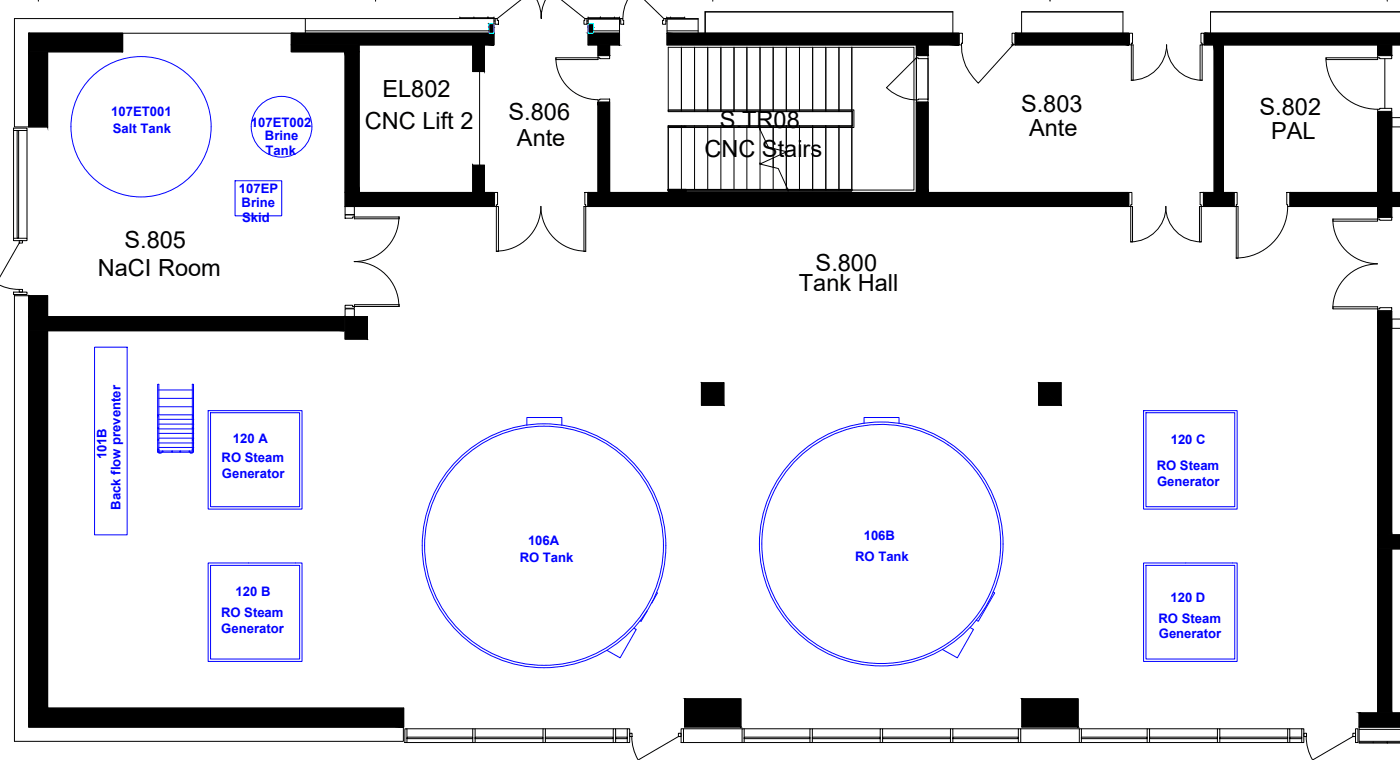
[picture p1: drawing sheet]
<svg xmlns="http://www.w3.org/2000/svg" width="198mm" height="108mm" viewBox="0 0 198 108" stroke-linecap="round" stroke-linejoin="round" font-family="sans-serif">
<!-- layer: Equipment -->
<g fill="none" stroke="#00f" stroke-width=".14">
<path d="M33.3 25.6h6.6v4.9h-6.6zM13.4 49.1h4.6v26.6h-4.6zM22.3 58.7v-4.3h.2v4.3M22.3 58.8v5.2h4.9M22.3 58.7v.1M22.3 58.7h5.1M22.3 58.8h.1M22.4 58.8h.1M22.5 58.8v4.7M22.5 56.3h4.7M22.5 55.2h4.7M22.5 57.5h4.7"/>
<path d="M22.5 60h4.9M22.5 59.3h4.9M27.2 58.8h.1M27.2 58.8h.2M27.2 58.7v-4.3h.2v4.3M27.2 58.8v5h-4.7v-.3M27.4 58.8h.1M27.4 58.7v4.8M29.5 58.1h13.3v13.9h-13.3zM29.8 58.4h12.6v13.3h-12.6zM122.4 59.9v-.8h4.9v.8M161.9 58.1h13.3v13.9h-13.3z"/>
<path d="M162.3 58.4h12.5v13.3h-12.5zM22.3 63.7v.1l.3 .2M22.3 63.5h.2M22.4 60.5v.1M22.4 62.2v.1M22.5 64v.1h.3v-.1M22.5 60.7h4.9M22.5 61.3h4.9M22.5 62h4.9M22.5 62.7h4.9M22.5 63.3h4.9M23 63.8h.1"/>
<path d="M23 63.9h.1M24.3 63.8h.1M24.3 63.9h.1M25.5 63.8h.1M25.5 63.9h.1M26.8 63.8h.1M26.8 63.9h.1M26.9 64v.1h.3v-.1M27.2 63.5h.2M27.3 60.5v.1M27.3 62.2v.1M27.4 63.5v.5h-.2"/>
<path d="M27.4 63.5v.4l-.2 .1M29.5 79.6h13.3v14h-13.3zM29.8 80h12.6v13.2h-12.6zM74.6 60.2v-1.1h5v1.1M109.9 69a16.9 16.9 0 0 0 3.6 20.5 16.9 16.9 0 0 0 20.7 1.5M109.9 69a16.9 16.9 0 0 1 26.2-4.6 16.9 16.9 0 0 1-1.9 26.6M161.9 79.6h13.3v14h-13.3zM162.3 80h12.5v13.2h-12.5zM89.8 88.9l.3 .1-2.3 4.1-1.9-1.1M91.7 86.4l-.9 1.5-.2-.1M93 83.8l.1 .1-.8 1.4M137.4 88.8l.5 .2-2.3 4.1-2.2-1.2"/>
<path d="M140.6 83.7l.3 .2-2.4 4-.3-.2"/>
<circle cx="20" cy="17.9" r="9.9"/>
<circle cx="39.9" cy="17.9" r="4.3"/>
<circle cx="77" cy="77.2" r="17.3"/>
<circle cx="77" cy="77.2" r="16.9"/>
<circle cx="124.8" cy="76.9" r="17.3"/>
</g>
<!-- layer: 0 -->
<path d="M171.9 6.4l1.3 20.8v-20.8zM171.9 6.4l1.3 20.8h-1.3z" fill="#000" stroke="#000" stroke-width=".14"/>
<!-- layer: A-FLOR -->
<g fill="#000" stroke="#000" stroke-width=".14">
<path d="M4.1 7.3l2.6 10.7v-10.7zM4.1 7.3l2.6 10.7h-2.6z"/>
<path d="M4.1 4.7l13.3 2.6v-2.6zM4.1 4.7l13.3 2.6h-13.3z"/>
<path d="M41.2 6.4l9.7 .9v-.9zM41.2 6.4l9.7 .9h-9.7z"/>
<path d="M48.9 7.3l2 19.9v-19.9zM48.9 7.3l2 19.9h-2z"/>
<path d="M66.9 6.4l1.7 3.7v-3.7zM66.9 6.4l1.7 3.7h-1.7z"/>
<path d="M41.2 4.7l28.7 1.7v-1.7zM41.2 4.7l28.7 1.7h-28.7z"/>
<path d="M84.7 6.4l1.6 1.4v-1.4zM84.7 6.4l1.6 1.4h-1.6z"/>
<path d="M84.7 14.5l1.6 12.7v-12.7zM84.7 14.5l1.6 12.7h-1.6z"/>
<path d="M83.3 4.7l4.4 1.7v-1.7zM83.3 4.7l4.4 1.7h-4.4z"/>
<path d="M129.8 14.5l1.6 12.7v-12.7zM129.8 14.5l1.6 12.7h-1.6z"/>
<path d="M129.8 6.4l1.6 1.4v-1.4zM129.8 6.4l1.6 1.4h-1.6z"/>
<path d="M94.5 4.7l41.3 1.7v-1.7zM94.5 4.7l41.3 1.7h-41.3z"/>
<path d="M143.8 4.7l16.1 1.7v-1.7zM143.8 4.7l16.1 1.7h-16.1z"/>
<path d="M195.1 6.4l2 1.4v-1.4zM195.1 6.4l2 1.4h-2z"/>
<path d="M195.1 15.8l2 11.4v-11.4zM195.1 15.8l2 11.4h-2z"/>
<path d="M170.6 4.7l27.7 1.7v-1.7zM170.6 4.7l27.7 1.7h-27.7z"/>
<path d="M66.9 23.4l1.7 3.8v-3.8zM66.9 23.4l1.7 3.8h-1.7z"/>
<path d="M48.9 27.2l21 2v-2zM48.9 27.2l21 2h-21z"/>
<path d="M83.3 27.2l76.5 2v-2zM83.3 27.2l76.5 2h-76.5z"/>
<path d="M170.4 27.2l4.3 2v-2zM170.4 27.2l4.3 2h-4.3z"/>
<path d="M195.1 29.2l2 1.5v-1.5zM195.1 29.2l2 1.5h-2z"/>
<path d="M182.7 27.2l15.6 2v-2zM182.7 27.2l15.6 2h-15.6z"/>
<path d="M4.1 41.8l2.6 3v-3zM4.1 41.8l2.6 3h-2.6z"/>
<path d="M4.1 46.8l2.6 53.4v-53.4zM4.1 46.8l2.6 53.4h-2.6z"/>
<path d="M4.1 44.8l44.6 2v-2zM4.1 44.8l44.6 2h-44.6z"/>
<path d="M195.1 44l2 31.7v-31.7zM195.1 44l2 31.7h-2z"/>
<path d="M195.1 77.6l2 23.2v-23.2zM195.1 77.6l2 23.2h-2z"/>
<path d="M195.1 75.7l3.2 1.9v-1.9zM195.1 75.7l3.2 1.9h-3.2z"/>
<path d="M97 98.9l7.9 3.9v-3.9zM97 98.9l7.9 3.9h-7.9z"/>
<path d="M144.7 98.9l8 3.9v-3.9zM144.7 98.9l8 3.9h-8z"/>
<path d="M4.1 100.2l53.1 2.6v-2.6zM4.1 100.2l53.1 2.6h-53.1z"/>
<path d="M192.5 100.8l5.8 2v-2zM192.5 100.8l5.8 2h-5.8z"/>
</g>
<!-- layer: A-WALL -->
<g fill="none" stroke="#000" stroke-width=".14">
<path d="M4.1 4.7h13.3v2.6h-10.7v10.7h-2.6zM4.1 4.7h65.1M41.2 4.7h28.7v1.7h-1.3v3.7h-1.7v-3.7h-16v20.8h16v-3.8h1.7v3.8h1.3v2h-21v-21.9h-7.7zM43.2 4.4h26M43.2 2.6v2.1M69.9 2.6v.7M69.9 3h.2M70 2.6h-68v15.4h2.1v-13.3M70.1 2.6h.1M83.1 2.6h.1M83.1 3h.2M83.2 2.6h4.6"/>
<path d="M83.3 4.7h4.4v1.7h-1.4v1.4h-1.6v-1.4h-1.4zM83.3 2.6v.7M83.3 2.7h4.4M84 4.4h3.7M84.7 14.5h1.6v12.7h43.5v-12.7h1.6v12.7h28.4v2h-76.5v-2h1.4zM87.7 2.6v2.1h-3.7M87.7 3h.2M87.9 2.6h.1M94.3 2.6h.1M94.3 3h.2M94.4 2.6h4.5v2.1M94.5 2.6v3.8h35.3v1.4h1.6"/>
<path d="M94.5 2.7h4.4M94.5 4.4h4.4M99.8 4.7v-3h35.1v3M129.8 14.5h1.6v12.7h-1.6zM129.8 6.4h1.6v1.4h-1.6zM134.9 1.7h-35v3M135.8 4.7h-41.3h41.3v1.7h-4.4v1.4M143.8 4.7h16.1v1.7h-16.1zM143.8 4.7h16.1M144.7 1.7h14.3M144.7 4.7v-3h14.3v3M171.4 1.7h26.9"/>
<path d="M198.3 4.7h-27.7v1.7h24.5v1.4h2v-1.4h1.2M198.3 1.7h-26.9v3M170.4 27.2h4.3v2h-4.3zM198.3 27.2h-1.2v-11.4h-2v11.4h-12.4v2h12.4v1.5h2v-1.5h1.2M2 41.8h2.1v61h53v2.1h-55.1zM2 41.8h.1M4.1 41.8h2.6v3h42v2h-42v53.4h50.5v2.6h-53.1zM198.3 75.7h-1.2v-31.7h-2v56.8h-2.6v2h5.8h-5.8v2.1h5.8M198.3 77.6h-1.2v23.2h1.2M97 98.9h7.9v3.9h-7.9zM144.7 98.9h8v3.9h-8zM192.5 103.2h5.8"/>
</g>
<!-- layer: A-DOOR -->
<g fill="#000" stroke="#000" stroke-width=".14">
<path d="M69.2 3.3l.7 .6v-.6zM69.2 3.3l.7 .6h-.7z"/>
<path d="M69.2 3.9l.7 .8v-.8zM69.2 3.9l.7 .8h-.7z"/>
<path d="M83.3 3.3l.7 .6v-.6zM83.3 3.3l.7 .6h-.7z"/>
<path d="M83.3 3.9l.7 .8v-.8zM83.3 3.9l.7 .8h-.7z"/>
</g>
<path d="M69.2 3.3h.7v1.4h-.7zM83.3 3.3h.7v1.4h-.7z" fill="none" stroke="#0ff" stroke-width=".14"/>
<!-- layer: S-COLS -->
<g fill="#000" stroke="#000" stroke-width=".14">
<path d="M48.9 44.8l3.1 3.2v-3.2zM48.9 44.8l3.1 3.2h-3.1z"/>
<path d="M99.3 54.1l3.2 3.2v-3.2zM99.3 54.1l3.2 3.2h-3.2z"/>
<path d="M147.1 54.1l3.2 3.2v-3.2zM147.1 54.1l3.2 3.2h-3.2z"/>
</g>
<path d="M48.9 44.8h3.1v3.2h-3.1zM99.3 54.1h3.2v3.2h-3.2zM147.1 54.1h3.2v3.2h-3.2z" fill="none" stroke="#000" stroke-width=".14"/>
<!-- layer: A-WALL-PATT -->
<path d="M50.2 30.3h.1" fill="none" stroke="#000" stroke-width=".14"/>
<!-- layer: I-WALL -->
<path d="M171.9 6.4h1.3v20.8h-1.3zM198.3 16.6h-1.2v1.4h1.2M48.9 29.2h1.3v1.2h-1.3zM48.9 44.8v-1.1h1.3v1.1M198.3 45.1h-1.2v1.3h1.2" fill="none" stroke="#000" stroke-width=".14"/>
<!-- layer: A-DOOR -->
<g fill="none" stroke="#000" stroke-width=".14">
<path d="M73.8 -.1l-3.4 2.7M76 0a5.4 5.4 0 0 1 .6 2.6 5.4 5.4 0 0 1 .7-2.6M79.5 0l3.3 2.6M88.9 -.1a5.6 5.6 0 0 0-.7 2.7M91.2 0l2.8 2.6M67.9 10.1v13.3M70.1 2.6h.3v.3h.2v.5h-.5zM78.7 8.2a5.9 5.9 0 0 0 6 5.9M78.7 8.2h6v.2h-6zM82.8 2.6h.3v.8h-.4v-.5h.1zM84.7 14.1h.2v-.1h1.4v.4h-1.6zM84.7 7.9h1.6v.4h-1.4v-.1h-.2z"/>
<path d="M87.9 2.6h.3v.3h.1v.5h-.4zM94 2.6h.3v.8h-.5v-.5h.2zM129.8 8.2v5.9a6.2 6.2 0 0 1-4.3-1.7l4.3-4.2v.2M129.8 14.1h.2v-.1h1.4v.4h-1.6zM129.8 7.9h1.6v.4h-1.4v-.1h-.2zM131.4 8.3v5.7M135.8 4.7h.5v1.4h-.1v.3h-.4zM136.2 6.4a7.1 7.1 0 0 0 2.3 5.4l4.9-5.4h-.2M143.3 4.7h.4v1.7h-.3v-.3h-.1zM159.9 4.7h.5v1.4h-.2v.3h-.3zM160.2 11.3a5 5 0 0 0 5-5 5 5 0 0 0 5 5M160.2 6.4h.3v4.9h-.3z"/>
<path d="M169.9 6.4h.3v4.9h-.3zM170.1 4.7h.4v1.7h-.3v-.3h-.1zM187.8 8.2a7.3 7.3 0 0 0 7.3 7.3M187.8 8.2h7.6v.1h1.7v-.4h-2v.5h-7.3zM195.1 15.5h.3v-.2h1.7v.5h-2zM2.7 34h.5v.4h-.5zM2.7 34.4l-2.7 4.8M48.9 30.4h1.3v.3h-.3v.2h-1zM50.2 30.7h6.3v.2h-6.3zM56.5 30.7a6.3 6.3 0 0 1-6.3 6.3 6.3 6.3 0 0 1 6.3 6.3M70 27.2v2h.6v6.4h-.3v-6.6h.2v-1.8zM70.3 35.5a6.3 6.3 0 0 0 6.3-6.3 6.3 6.3 0 0 0 6.3 6.3"/>
<path d="M82.7 29.2h.2v6.4h-.2zM82.8 27.2h.4v2h-.3v-.2h-.1zM159.9 27.2h.4v1.8h-.2v.2h-.2zM160.1 29.2h.3v5h-.3zM165.1 29.2a5 5 0 0 0 5 5M165.1 29.2a5 5 0 0 1-5 5M169.9 29.2h.2v5h-.2zM169.9 27.2h.5v2h-.3v-.2h-.2zM174.8 27.2v2h.5v7.3h-.2v-7.5h.1v-1.8zM182.2 27.2h.4v2h-.3v-.2h-.1zM182.3 29.2a7.3 7.3 0 0 1-7.3 7.3M188.7 31a6.3 6.3 0 0 0 6.4 6.3"/>
<path d="M188.8 31h6.6v.2h1.7v-.5h-2v.6h-6.3zM195.1 37.3a6.3 6.3 0 0 0-6.4 6.4M-.1 40.3l1.7 .5 1.1 .1M2.7 40.9h.5v.4h-.5zM48.9 43.2v.4h1.3v-.5h6.3v.3h-6.6v-.2zM188.8 43.4h6.3v.3h-6.3zM195.1 43.7h.3v-.2h1.7v.4h-2zM89.2 103.7h.3v.5h-.3zM89.5 104.2l.2 1.7 .6 1.6M96.1 103.7h.3v.5h-.3zM96.1 104.2l-5.7 3.3M184.6 103.7h.4v.5h-.4z"/>
<path d="M185 104.2l.2 1.7 .6 1.6M191.6 103.7h.4v.5h-.4zM191.6 104.2l-5.7 3.3"/>
</g>
<!-- layer: A-GLAZ-CURT -->
<g fill="none" stroke="#000" stroke-width=".14">
<path d="M2.4 18.5h.2v15.2h-.2zM65.1 2.5h.1M65.1 2.5h4.8M67.1 2.5h.1M69.1 2.5h.1M69.9 2.5h.1M83.3 2.5h.1M83.3 2.5h4.4M85 2.5h.1M87 2.5h.1M87.7 2.5h.1M94.4 2.5h.1"/>
<path d="M94.4 2.5h2.6M95 2.5h.1M97 2.5h.1M57.6 104.3h9.3v.2h-9.3zM67.3 104.3h9.6v.2h-9.6zM77.2 104.3h9.6v.2h-9.6zM87.2 104.3h1.6v.2h-1.6zM105.4 104.3h9.3v.2h-9.3zM115 104.3h9.6v.2h-9.6zM125 104.3h9.6v.2h-9.6zM134.9 104.3h9.3v.2h-9.3zM153.1 104.3h9.3v.2h-9.3z"/>
<path d="M162.8 104.3h9.6v.2h-9.6zM172.7 104.3h9.6v.2h-9.6zM182.6 104.3h1.7v.2h-1.7zM192.5 105.1h.1M192.5 105.1h5.8M194.5 105.1h.1M196.4 105.1h.1"/>
</g>
<!-- layer: A-GLAZ-CWMG -->
<g fill="none" stroke="#000" stroke-width=".14">
<path d="M1.9 18.1h1.9v.4h-1.9zM1.9 18.5v15.2M3.8 18.5v15.2M1.9 33.7h1.9v.3h-1.9zM1.9 41.3h1.9v.4h-1.9zM57.3 103.1h.3v1.9h-.3zM57.6 105h9.3M57.6 103.1h9.3M66.9 103.1h.4v1.9h-.4zM67.3 105h9.6M67.3 103.1h9.6M76.9 103.1h.3v1.9h-.3z"/>
<path d="M77.2 105h9.6M77.2 103.1h9.6M86.8 103.1h.4v1.9h-.4zM87.2 105h1.6M87.2 103.1h1.6M88.8 103.1h.4v1.9h-.4zM96.4 103.1h.4v1.9h-.4zM96.8 105h8.3M96.8 103.1h8.3M105.1 103.1h.3v1.9h-.3zM105.4 105h9.3M105.4 103.1h9.3"/>
<path d="M114.7 103.1h.3v1.9h-.3zM115 105h9.6M115 103.1h9.6M124.6 103.1h.4v1.9h-.4zM125 105h9.6M125 103.1h9.6M134.6 103.1h.3v1.9h-.3zM134.9 105h9.3M134.9 103.1h9.3M144.2 103.1h.3v1.9h-.3zM144.5 105h8.3M144.5 103.1h8.3"/>
<path d="M152.8 103.1h.3v1.9h-.3zM153.1 105h9.3M153.1 103.1h9.3M162.4 103.1h.4v1.9h-.4zM162.8 105h9.6M162.8 103.1h9.6M172.4 103.1h.3v1.9h-.3zM172.7 105h9.6M172.7 103.1h9.6M182.3 103.1h.3v1.9h-.3zM182.6 105h1.7M182.6 103.1h1.7"/>
<path d="M184.3 103.1h.3v1.9h-.3zM192 103.1h.3v1.9h-.3z"/>
</g>
<!-- layer: A-FLOR -->
<path d="M68.6 10.1h.1M196.1 8.3v7" fill="none" stroke="#000" stroke-width=".14"/>
<!-- layer: S-STRS -->
<g fill="none" stroke="#000" stroke-width=".14">
<path d="M94.6 18v8.8M96.5 6.7v9.1M96.5 17.8v.1M96.5 18v8.8M98.4 6.7v9.1M98.4 17.8v.1M98.4 18v8.8M100.2 6.7v9.1M100.2 17.8v.1M100.2 18v8.8M102.1 6.7v9.1M102.1 17.8v.1"/>
<path d="M102.1 18v8.8M103.9 6.7v9.1M103.9 17.8v.1M103.9 18v8.8M105.8 6.7v9.1M105.8 17.8v.1M105.8 18v8.8M107.4 17.8l1.4 3 2.6 .7-3.8 1.7 2.6 .6 1.4 3.1M107.6 17.8v9M107.6 6.7v9.1M109.5 6.7v9.1M109.5 17.8v9"/>
<path d="M111.3 6.7v9.1M113.2 6.7v9.1M113.2 17.8v9.1M115.1 6.7v9.1M115.1 17.8v9.1M116.9 6.7v9.1M116.9 17.8v9.1M118.8 6.7v9.1M118.8 17.8v9.1M120.6 6.7h8.8v20.2h-8.8M120.6 17.8h-26v.1M120.6 6.7v20.2"/>
<path d="M120.6 6.7h-26v9.1h26M107.6 23.2h.1M111.3 26.3v-8.5v9M111.3 21.5h.1M111.6 26.9h.1M111.6 26.9h9"/>
</g>
<!-- layer: A-FLOR-HRAL -->
<path d="M94.6 17.9h26.1v-2.2h-26.1v-.2h26.3v2.5h-26.3M94.6 17.9v.1M94.6 18h2.6M94.6 17.9h2.6M97 18h.1M107.4 17.9l.1 .1M94.6 26.8h26v.2h-26M94.6 26.8v.2M97 26.9h.1M111.6 26.8v.2" fill="none" stroke="#000" stroke-width=".14"/>
<!-- layer: S-GRID -->
<path d="M5.4 -.1v.1M53.2 -.1v.3M100.9 0v.2M148.7 -.1v.1M196.4 -.1v.3M5.4 0h.1M5.4 .1v.1M148.7 0h.1M148.7 .1v.1" fill="none" stroke="#000" stroke-width=".14"/>
<g font-size="3.3">
<text x="54.2" y="13.8">EL802</text>
<text x="72" y="17">S.806</text>
<text x="144.6" y="15.8">S.803</text>
<text x="178.4" y="16.3">S.802</text>
<text x="51.7" y="18.2">CNC Lift 2</text>
<text x="73.2" y="20.6">Ante</text>
<text x="99.8" y="22.2">CNC Stairs</text>
<text x="102" y="18.1">S.TR08</text>
<text x="145.7" y="19.2">Ante</text>
<text x="180" y="19.7">PAL</text>
<text x="17.6" y="35">S.805</text>
<text x="13.9" y="39">NaCI Room</text>
<text x="113.1" y="41.2">Tank Hall</text>
<text x="115.5" y="38.4">S.800</text>
</g>
<g font-size="1.9" fill="#00f">
<text x="15.8" y="16.3">107ET001</text>
<text x="35.5" y="17.9">107ET002</text>
<text x="16" y="18.8">Salt Tank</text>
<text x="37.5" y="19.8">Brine</text>
<text x="37.6" y="22">Tank</text>
<text x="33.8" y="27.3">107EP</text>
<text x="34.2" y="29.2">Brine</text>
<text x="34.3" y="31.5">Skid</text>
<text x="15.1" y="65" transform="rotate(-90 15.1 65)">101B</text>
<text x="31.4" y="65.4">RO Steam</text>
<text x="33" y="62.7">120 A</text>
<text x="165.8" y="62.8">120 C</text>
<text x="31.4" y="67.6">Generator</text>
<text x="163.8" y="66.5">RO Steam</text>
<text x="163.8" y="68.7">Generator</text>
<text x="17.1" y="72.1" transform="rotate(-90 17.1 72.1)">Back flow preventer</text>
<text x="74.8" y="77">106A</text>
<text x="122.3" y="76.4">106B</text>
<text x="73.6" y="79.5">RO Tank</text>
<text x="121.1" y="79.4">RO Tank</text>
<text x="31.3" y="87.3">RO Steam</text>
<text x="31.3" y="89.5">Generator</text>
<text x="33.4" y="84.3">120 B</text>
<text x="164.1" y="88.1">RO Steam</text>
<text x="165.7" y="85.2">120 D</text>
<text x="164.1" y="90.3">Generator</text>
</g>
</svg>
